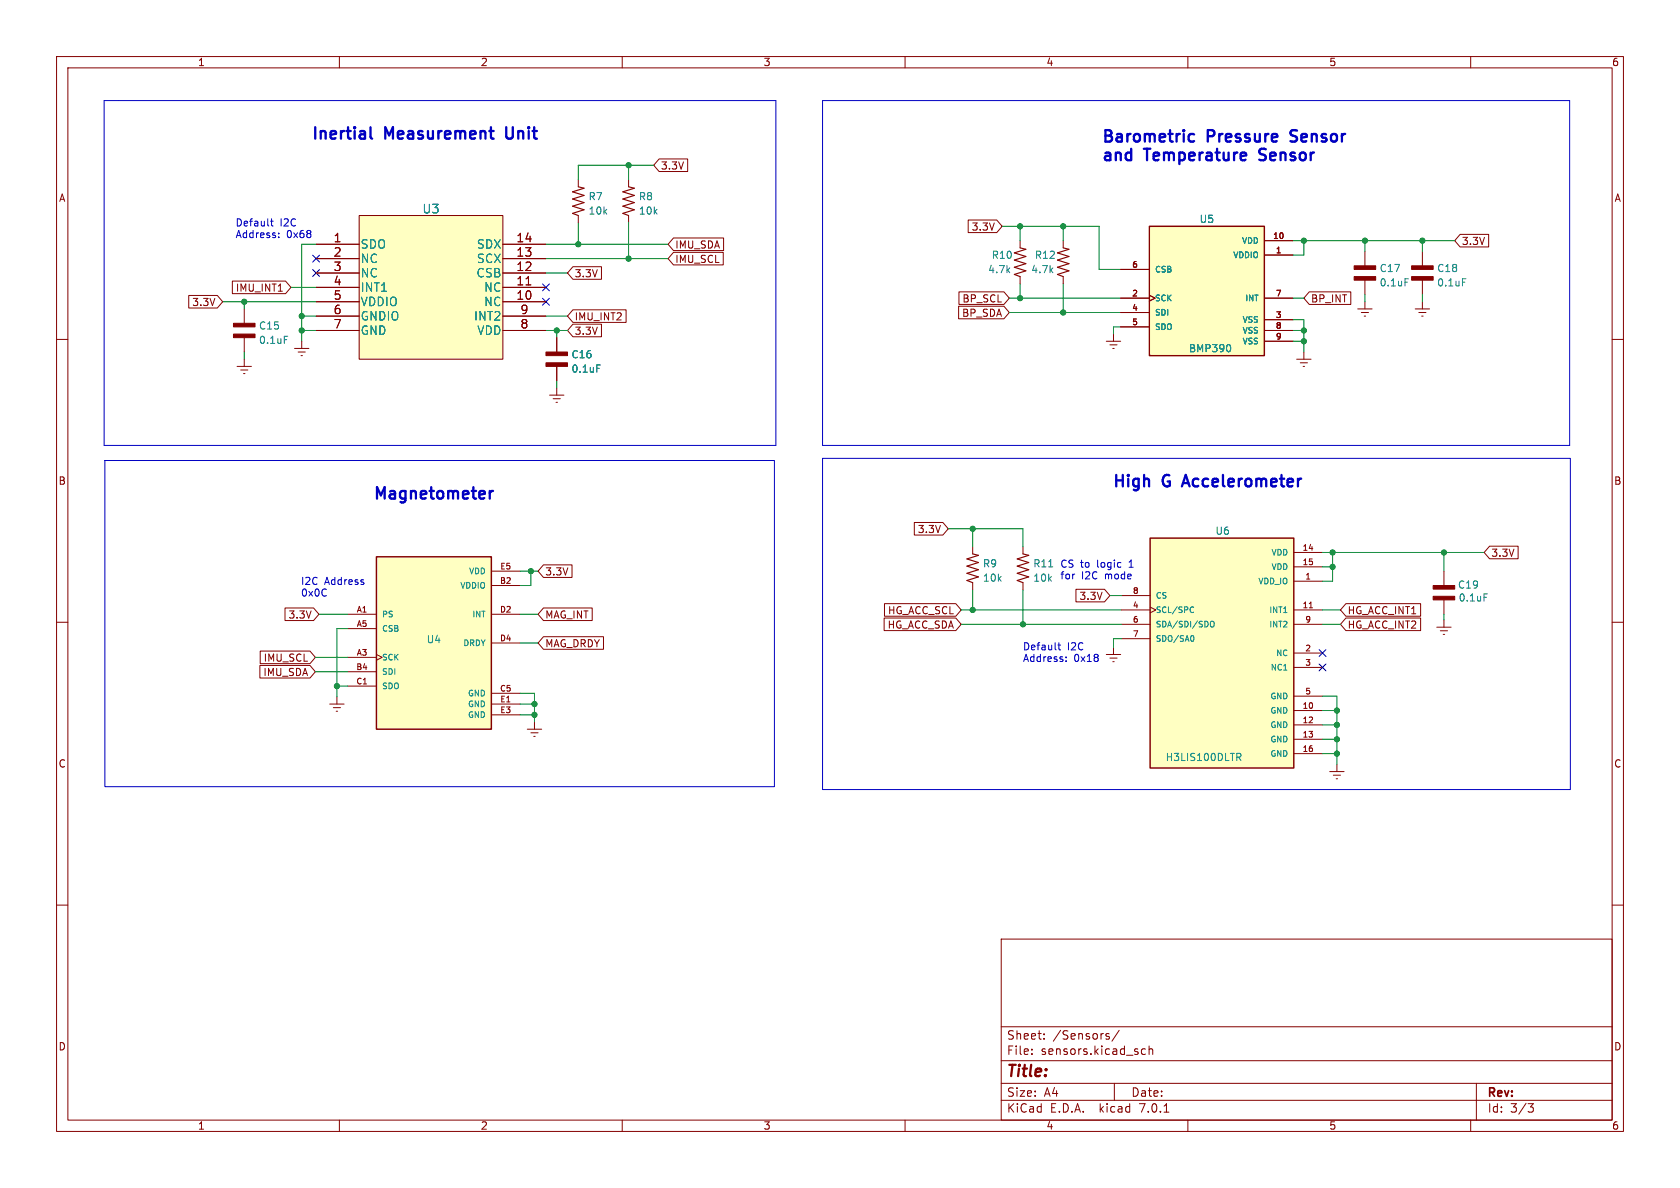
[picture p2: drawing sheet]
<svg xmlns="http://www.w3.org/2000/svg" width="297mm" height="210mm" viewBox="0 0 297 210" stroke-linecap="round" stroke-linejoin="round" font-family="sans-serif">
<g fill="none" stroke="#840000" stroke-width=".18">
<path d="M10 10h277v190h-277zM12 12h273v186h-273zM60 10v2M110 10v2M160 10v2M210 10v2M260 10v2M63.5 38.1h25.4v25.4h-25.4zM102.2 31.8v1.2M102.2 38.1v1.3M111.1 31.8v1.2M111.1 38.1v1.3"/>
<path d="M116.5 28.1h5.1v2.2h-5.1l-.9-1.1zM171.2 38.9h5l1 1.1-1 1.1h-5zM10 60h2M33.4 52.2h5l1 1.1-1 1.2h-5zM41.1 49.7h9.4l.9 1.1-.9 1.1h-9.4zM43.2 54.6v2.6M43.2 59.7v2.5M49.2 51.5h.7M55.9 58.4h7.6M55.9 55.9h7.6M55.9 43.2h7.6M55.9 53.3h7.6"/>
<path d="M55.9 50.8h7.6M55.9 48.3h7.6M55.9 45.7h7.6M88.9 58.4h7.6M88.9 55.9h7.6M88.9 43.2h7.6M88.9 53.3h7.6M88.9 50.8h7.6M88.9 48.3h7.6M88.9 45.7h7.6M98.4 59.7v2.5M101.3 57.3h5v2.2h-5l-1-1.1z"/>
<path d="M101.3 47.1h5v2.3h-5l-1-1.1zM101.3 54.8h9.4v2.2h-9.4l-1-1.1zM119.1 44.6h8.8v2.2h-8.8l-1-1.1zM119.1 42.1h8.8v2.2h-8.8l-1-1.1zM169.5 54.1h8l.9 1.1-.9 1.2h-8zM169.5 51.6h8l.9 1.1-.9 1.1h-8zM180.3 42.5v1.3M180.3 48.9v1.3M188 42.5v1.3M188 48.9v1.3M196.8 59.1v1.2M198.1 52.7h5.1"/>
<path d="M198.1 55.2h5.1M198.1 57.8h5.1M198.1 47.6h5.1M203.2 52.2l1 .5-1 .5M223.5 45.1h5.1M223.5 42.5h5.1M223.5 52.7h5.1M223.5 56.5h5.1M223.5 58.4h5.1M231.5 51.6h7.3v2.2h-7.3l-1-1.1zM240 54.6h2.6M240.7 55.2h1.2"/>
<path d="M241.2 55.9h.2M241.3 44.5v2.5M241.3 49.5v2.6M241.3 53.3v1.3M250.2 54.6h2.5M250.8 55.2h1.3M251.3 55.9h.3M251.5 44.5v2.5M251.5 49.5v2.6M251.5 53.3v1.3M258.1 41.4h5.1v2.3h-5.1l-.9-1.2zM285 60h2"/>
<path d="M41.9 64.8h2.5M42.5 65.4h1.3M43.1 66h.2M43.2 63.5v1.3M52.1 61.6h2.5M52.7 62.2h1.3M53.2 62.9h.3M53.3 60.3v1.3M97.2 69.9h2.5M97.8 70.5h1.3M98.3 71.1h.3M98.4 64.8v2.5"/>
<path d="M98.4 68.6v1.3M195.6 60.3h2.5M196.2 61h1.3M196.7 61.6h.3M223.5 60.3h5.1M229.2 63.5h2.6M229.9 64.1h1.2M230.4 64.8h.2M230.5 62.2v1.3M96.1 99.9h5v2.2h-5l-1-1.1zM161.6 92.4h5.1l.9 1.1-.9 1.1h-5.1zM172 96.6v1.3"/>
<path d="M180.8 96.6v1.3M228.7 97.7h5.1M263.3 96.6h5.1v2.2h-5.1l-.9-1.1zM10 110h2M45.9 117.6h8.9l1 1.1-1 1.2h-8.9zM46 115.1h8.8l1 1.1-1 1.1h-8.8zM50.4 107.5h5l1 1.1-1 1.1h-5zM61.5 108.6h5M61.5 116.2h5M61.5 111.1h5M61.5 118.7h5M66.5 115.7l1.1 .5-1.1 .5"/>
<path d="M86.9 108.6h5M86.9 103.5h5M86.9 113.7h5M86.9 101h5M96.1 112.6h10.6v2.2h-10.6l-1-1.1zM96.1 107.5h8.6v2.2h-8.6l-1-1.1zM156.3 109.3h12.7l.9 1.1-.9 1.1h-12.7zM156.4 106.7h12.6l.9 1.1-.9 1.1h-12.6zM172 103v1.3M180.8 103v1.3M190.2 104.2h5.1l.9 1.1-.9 1.1h-5.1zM195.6 115.7h2.5"/>
<path d="M196.2 116.3h1.3M196.7 117h.3M196.8 114.4v1.3M198.2 107.8h5.1M198.2 110.4h5.1M198.2 112.9h5.1M198.2 105.3h5.1M203.3 107.3l1 .5-1 .5M228.7 102.7h5.1M228.7 107.8h5.1M228.7 110.4h5.1M228.7 100.2h5.1"/>
<path d="M228.7 115.4h5.1M228.7 118h5.1M231.5 107.4h.5M237.9 106.7h13.2v2.2h-13.2l-.9-1.1zM237.9 109.3h13.2v2.2h-13.2l-.9-1.1zM254 110.9h2.5M254.6 111.5h1.3M255.1 112.1h.3M255.3 101v2.5M255.3 106v2.6M255.3 109.6v1.3M285 110h2"/>
<path d="M58.3 124.5h2.5M58.9 125.1h1.3M59.4 125.7h.3M59.6 123.2v1.3M61.5 121.3h5M86.9 124.5h5M86.9 122.6h5M86.9 126.4h5M93.2 128.9h2.6M93.9 129.5h1.2M94.4 130.2h.2M94.5 127.6v1.3"/>
<path d="M228.7 123.1h5.1M228.7 125.6h5.1M228.7 128.1h5.1M228.7 130.7h5.1M228.7 133.2h5.1M235.1 136.4h2.5M235.7 137h1.3M236.2 137.7h.3M236.3 135.1v1.3M10 160h2M285 160h2M177 166h108v32h-108z"/>
<path d="M60 198v2M110 198v2M160 198v2M177 194.5h108M177 191.5h108M177 187.5h108M177 181.5h108M182.4 186.3v.1M182.4 185.5v.1M184.6 183.6v.1M184.6 182.8v.1M195.7 183.2l.4 .1v.2l-.2 .2h-.3"/>
<path d="M195.7 182.7l.4 .1M197 191.5v3M197.9 182.1l-1.3 2M201.8 186.1l.3 .3 .4-.1M202.5 185.5l-.4-.1-.3 .3M203.1 185.5l.3-.1 .3 .1 .1 .9M203.1 184.9v1.5M205.8 196.6h.8M210 198v2M260 198v2M261 191.5v6.5M270.1 195.1h1l-.5 .6 .4 .1 .1 .5-.3 .3h-.4"/>
</g>
<g fill="#840000" stroke="#840000" stroke-width=".18">
<path d="M239.4 48.9h3.8v.6h-3.8z"/>
<path d="M239.4 47h3.8v.6h-3.8z"/>
<path d="M249.6 48.9h3.8v.6h-3.8z"/>
<path d="M249.6 47h3.8v.6h-3.8z"/>
<path d="M253.4 105.4h3.8v.6h-3.8z"/>
<path d="M253.4 103.5h3.8v.6h-3.8z"/>
<path d="M41.3 59.1h3.8v.6h-3.8z"/>
<path d="M41.3 57.2h3.8v.6h-3.8z"/>
<path d="M96.5 64.1h3.8v.7h-3.8z"/>
<path d="M96.5 62.2h3.8v.7h-3.8z"/>
</g>
<path d="M50.3 59.4h.6M248.4 49.3h.6M258.5 49.3h.7M105.5 64.5h.6M217.4 61l.2 .4-.2 .7M210.8 107.3l.2 .1M210.8 112.4a.64 .64 0 0 1 0 1M211 108.2l-.2 .1M214 110l.2-.2a.34 .34 0 0 1 .4 .4v.3a.34 .34 0 0 1-.3 .3 .34 .34 0 0 1-.3-.3zM262.4 105h.6M218.7 133.2h.4l.3 .2-.1 .4h-.6M219 133.8l.4 .6" fill="none" stroke="#008484" stroke-width=".18"/>
<g fill="#ffffc2" stroke="#ffffc2" stroke-width=".18">
<path d="M203.3 95.1h25.4v40.7h-25.4z"/>
<path d="M203.2 40h20.3v22.9h-20.3z"/>
<path d="M66.5 98.4h20.4v30.5h-20.4z"/>
<path d="M63.5 38.1h25.4v25.4h-25.4z"/>
</g>
<path d="M203.2 40h20.3v22.9h-20.3zM66.5 98.4h20.4v30.5h-20.4zM203.3 95.1h25.4v40.7h-25.4z" fill="none" stroke="#840000" stroke-width=".25"/>
<path d="M102.2 33l1.1 .3-2.1 .6 2.1 .6-2.1 .7 2.1 .6-2.1 .6 2.1 .7-2.1 .6 1 .4M111.1 33l1 .3-2 .6 2 .6-2 .7 2 .6-2 .6 2 .7-2 .6 1 .4M180.3 43.8l1.1 .3-2.1 .6 2.1 .6-2.1 .7 2.1 .6-2.1 .6 2.1 .7-2.1 .6 1 .4M188 43.8l1 .3-2.1 .6 2.1 .6-2.1 .7 2.1 .6-2.1 .6 2.1 .7-2.1 .6 1.1 .4M172 97.9l1 .3-2.1 .6 2.1 .6-2.1 .7 2.1 .6-2.1 .6 2.1 .7-2.1 .6 1.1 .4M180.8 97.9l1.1 .3-2.1 .6 2.1 .6-2.1 .7 2.1 .6-2.1 .6 2.1 .7-2.1 .6 1 .4" fill="none" stroke="#840000" stroke-width=".2"/>
<path d="M65.5 22.5v1.7l.3 .3M210.5 23.7l.6 .1M211.1 24.9l-.6 .1M86.6 86.8v1.3M87.2 86.8a.52 .52 0 0 0-.6 .4M209.6 84l-.7 2" fill="none" stroke="#0000c2" stroke-width=".41"/>
<path d="M18.4 17.8h118.8v60.9h-118.8zM145.4 17.8h132.1v60.9h-132.1zM47.8 39.1h.5M48 38.7v1.1l.3 .2M49.3 41.9v.1M49.3 41.2v.1M18.5 81.4h118.4v57.7h-118.4zM145.4 81h132.2v58.6h-132.2zM187 114h.5M187.2 113.6v1.1l.3 .2M188.5 116.8v.1M188.5 116.2v.1" fill="none" stroke="#0000c2" stroke-width=".18"/>
<g fill="none" stroke="#008400" stroke-width=".18">
<path d="M102.2 39.4v3.8M111.1 29.2v2.6M111.1 39.4v6.3M115.6 29.2h-13.4v2.6M39.4 53.3h16.5M43.2 53.3v1.3M51.4 50.8h4.5M53.3 58.4h2.6M53.3 55.9h2.6M55.9 43.2h-2.6v17.1M96.5 58.4h3.8M96.5 48.3h3.8"/>
<path d="M96.5 55.9h3.8M96.5 43.2h21.6M96.5 45.7h21.6M98.4 58.4v1.3M177.2 40h17.1v7.6h3.8M178.4 52.7h19.7M178.4 55.2h19.7M180.3 40v2.5M180.3 50.2v2.5M188 40v2.5M188 50.2v5M198.1 57.8h-1.3v1.3"/>
<path d="M228.6 56.5h1.9v5.7M228.6 42.5h28.6M228.6 52.7h1.9M228.6 58.4h1.9M230.5 42.5v2.6h-1.9M241.3 42.5v2M241.3 52.1v1.2M251.5 42.5v2M251.5 52.1v1.2M43.2 62.2v1.3M98.4 67.3v1.3M228.6 60.3h1.9"/>
<path d="M167.6 93.5h13.2v3.1M172 93.5v3.1M233.8 97.7h28.6M235.6 97.7v5h-1.8M255.3 97.7v3.3M55.8 116.2h5.7M55.8 118.7h5.7M56.4 108.6h5.1M61.5 111.1h-1.9v12.1M91.9 108.6h3.2M91.9 101h3.2M91.9 113.7h3.2"/>
<path d="M93.9 101v2.5h-2M169.9 107.8h28.3M169.9 110.4h28.3M172 104.3v3.5M180.8 104.3v6.1M196.2 105.3h2M198.2 112.9h-1.4v1.5M233.8 107.8h3.2M233.8 110.4h3.2M233.8 100.2h1.8M255.3 108.6v1M59.6 121.3h1.9"/>
<path d="M91.9 122.6h2.6v5M91.9 126.4h2.6M91.9 124.5h2.6M233.8 123.1h2.5v12M233.8 128.1h2.5M233.8 125.6h2.5M233.8 130.7h2.5M233.8 133.2h2.5"/>
</g>
<path d="M55.3 45.1l1.2 1.2M55.3 47.7l1.2 1.2M56.5 45.1l-1.2 1.2M56.5 47.7l-1.2 1.2M95.9 52.7l1.2 1.2M95.9 50.2l1.2 1.2M97.1 52.7l-1.2 1.2M97.1 50.2l-1.2 1.2M233.2 117.4l1.2 1.2M233.2 114.8l1.2 1.3M234.4 117.4l-1.2 1.2M234.4 114.8l-1.2 1.3" fill="none" stroke="#000084" stroke-width=".18"/>
<g fill="#008400" stroke="#008400" stroke-width=".18">
<circle cx="111.1" cy="29.2" r=".46"/>
<circle cx="180.3" cy="40" r=".46"/>
<circle cx="98.4" cy="58.4" r=".46"/>
<circle cx="102.2" cy="43.2" r=".46"/>
<circle cx="111.1" cy="45.7" r=".46"/>
<circle cx="236.3" cy="133.2" r=".46"/>
<circle cx="236.3" cy="130.7" r=".46"/>
<circle cx="236.3" cy="125.6" r=".46"/>
<circle cx="236.3" cy="128.1" r=".46"/>
<circle cx="235.6" cy="97.7" r=".46"/>
<circle cx="255.3" cy="97.7" r=".46"/>
<circle cx="235.6" cy="100.2" r=".46"/>
<circle cx="188" cy="55.2" r=".46"/>
<circle cx="188" cy="40" r=".46"/>
<circle cx="43.2" cy="53.3" r=".46"/>
<circle cx="53.3" cy="58.4" r=".46"/>
<circle cx="53.3" cy="55.9" r=".46"/>
<circle cx="94.5" cy="126.4" r=".46"/>
<circle cx="94.5" cy="124.5" r=".46"/>
<circle cx="59.6" cy="121.3" r=".46"/>
<circle cx="230.5" cy="60.3" r=".46"/>
<circle cx="230.5" cy="58.4" r=".46"/>
<circle cx="230.5" cy="42.5" r=".46"/>
<circle cx="241.3" cy="42.5" r=".46"/>
<circle cx="251.5" cy="42.5" r=".46"/>
<circle cx="93.9" cy="101" r=".46"/>
<circle cx="180.3" cy="52.7" r=".46"/>
<circle cx="172" cy="93.5" r=".46"/>
<circle cx="180.8" cy="110.4" r=".46"/>
<circle cx="172" cy="107.8" r=".46"/>
</g>
<g font-size="2.8" fill="#0000c2">
<text x="55.2" y="24.8">Inertial</text>
<text x="68.2" y="24.8">Measurement</text>
<text x="90.2" y="24.8">Unit</text>
<text x="194.9" y="25.3">Barometric</text>
<text x="194.9" y="28.6">and</text>
<text x="202.6" y="28.6">Temperature</text>
<text x="213.6" y="25.3">Pressure</text>
<text x="223.5" y="28.6">Sensor</text>
<text x="229" y="25.3">Sensor</text>
<text x="66.2" y="88.4">Magnetometer</text>
<text x="196.8" y="86.2">High</text>
<text x="205.8" y="86.2">G</text>
<text x="210" y="86.2">Accelerometer</text>
</g>
<text font-size="2.8" fill="#840000" x="178" y="190.8">Title:</text>
<g font-size="2.1" fill="#008484">
<text x="74.6" y="37.9">U3</text>
<text x="63.8" y="44.1">SDO</text>
<text x="63.8" y="46.7">NC</text>
<text x="84.2" y="46.7">SCX</text>
<text x="84.2" y="44.1">SDX</text>
<text x="63.8" y="49.2">NC</text>
<text x="63.8" y="51.7">INT1</text>
<text x="84.1" y="49.2">CSB</text>
<text x="85.5" y="51.7">NC</text>
<text x="63.8" y="54.3">VDDIO</text>
<text x="63.8" y="56.8">GNDIO</text>
<text x="63.8" y="59.4">GND</text>
<text x="83.7" y="56.8">INT2</text>
<text x="84.3" y="59.4">VDD</text>
<text x="85.5" y="54.3">NC</text>
</g>
<g font-size="2.1" fill="#840000">
<text x="58.9" y="42.9">1</text>
<text x="58.9" y="45.5">2</text>
<text x="91.2" y="45.5">13</text>
<text x="91.2" y="42.9">14</text>
<text x="58.9" y="48">3</text>
<text x="58.9" y="50.5">4</text>
<text x="58.9" y="53.1">5</text>
<text x="91.2" y="53.1">10</text>
<text x="91.2" y="50.5">11</text>
<text x="91.2" y="48">12</text>
<text x="58.9" y="55.6">6</text>
<text x="58.9" y="58.2">7</text>
<text x="92" y="58.2">8</text>
<text x="92" y="55.6">9</text>
<text x="178" y="183.9">Sheet:</text>
<text x="186.2" y="183.9">/Sensors/</text>
<text x="178" y="186.6">File:</text>
<text x="184" y="186.6">sensors.kicad_sch</text>
<text x="178" y="196.8">KiCad</text>
<text x="178" y="194">Size:</text>
<text x="184.6" y="194">A4</text>
<text x="185.7" y="196.8">E.D.A.</text>
<text x="194.4" y="196.8">kicad</text>
<text x="200" y="194">Date:</text>
<text x="201.5" y="196.8">7.0.1</text>
<text x="263" y="194.2">Rev:</text>
<text x="263" y="196.8">Id:</text>
<text x="267" y="196.8">3/3</text>
</g>
<g font-size="1.8" fill="#840000">
<text x="35" y="11.8">1</text>
<text x="85" y="11.8">2</text>
<text x="135" y="11.8">3</text>
<text x="185" y="11.8">4</text>
<text x="235" y="11.8">5</text>
<text x="285" y="11.8">6</text>
<text x="10.4" y="35.8">A</text>
<text x="116.8" y="30.1">3.3V</text>
<text x="285.4" y="35.8">A</text>
<text x="171.7" y="40.9">3.3V</text>
<text x="119.4" y="46.6">IMU_SCL</text>
<text x="119.4" y="44.1">IMU_SDA</text>
<text x="258.4" y="43.5">3.3V</text>
<text x="41.6" y="51.7">IMU_INT1</text>
<text x="101.6" y="49.2">3.3V</text>
<text x="170" y="53.6">BP_SCL</text>
<text x="231.8" y="53.6">BP_INT</text>
<text x="33.9" y="54.3">3.3V</text>
<text x="101.6" y="59.3">3.3V</text>
<text x="101.6" y="56.8">IMU_INT2</text>
<text x="170" y="56.2">BP_SDA</text>
<text x="10.3" y="85.8">B</text>
<text x="285.3" y="85.8">B</text>
<text x="162.1" y="94.4">3.3V</text>
<text x="96.4" y="101.9">3.3V</text>
<text x="263.7" y="98.6">3.3V</text>
<text x="190.7" y="106.2">3.3V</text>
<text x="50.9" y="109.5">3.3V</text>
<text x="96.4" y="109.5">MAG_INT</text>
<text x="156.8" y="111.3">HG_ACC_SDA</text>
<text x="156.9" y="108.7">HG_ACC_SCL</text>
<text x="238.3" y="108.7">HG_ACC_INT1</text>
<text x="238.3" y="111.3">HG_ACC_INT2</text>
<text x="46.4" y="119.7">IMU_SDA</text>
<text x="46.5" y="117.1">IMU_SCL</text>
<text x="96.4" y="114.6">MAG_DRDY</text>
<text x="10.3" y="135.8">C</text>
<text x="285.3" y="135.8">C</text>
<text x="10.3" y="185.8">D</text>
<text x="285.3" y="185.8">D</text>
<text x="35" y="199.8">1</text>
<text x="85" y="199.8">2</text>
<text x="135" y="199.8">3</text>
<text x="185" y="199.8">4</text>
<text x="235" y="199.8">5</text>
<text x="285" y="199.8">6</text>
</g>
<g font-size="1.8" fill="#008484">
<text x="104" y="35.6">R7</text>
<text x="112.9" y="35.6">R8</text>
<text x="104" y="38.1">10k</text>
<text x="112.9" y="38.1">10k</text>
<text x="212" y="39.6">U5</text>
<text x="175.3" y="45.9">R10</text>
<text x="182.9" y="45.9">R12</text>
<text x="174.6" y="48.5">4.7k</text>
<text x="182.3" y="48.5">4.7k</text>
<text x="243.8" y="48.3">C17</text>
<text x="243.8" y="50.8">0.1uF</text>
<text x="254" y="48.3">C18</text>
<text x="254" y="50.8">0.1uF</text>
<text x="45.7" y="58.4">C15</text>
<text x="45.7" y="60.9">0.1uF</text>
<text x="101" y="63.5">C16</text>
<text x="210.1" y="62.4">BMP390</text>
<text x="101" y="66">0.1uF</text>
<text x="214.8" y="94.7">U6</text>
<text x="173.7" y="100.4">R9</text>
<text x="182.6" y="100.4">R11</text>
<text x="173.7" y="103">10k</text>
<text x="182.6" y="103">10k</text>
<text x="257.7" y="104.2">C19</text>
<text x="257.8" y="106.5">0.1uF</text>
<text x="75.4" y="113.9">U4</text>
<text x="206" y="134.7">H3LIS100DLTR</text>
</g>
<g font-size="1.8" fill="#0000c2">
<text x="41.7" y="40.1">Default</text>
<text x="49.5" y="40.1">I2C</text>
<text x="41.7" y="42.2">Address:</text>
<text x="50.7" y="42.2">0x68</text>
<text x="187.5" y="100.4">CS to</text>
<text x="194" y="100.4">logic</text>
<text x="199.7" y="100.4">1</text>
<text x="53.2" y="103.5">I2C</text>
<text x="53.2" y="105.5">0x0C</text>
<text x="57.4" y="103.5">Address</text>
<text x="187.5" y="102.5">for</text>
<text x="191.2" y="102.5">I2C</text>
<text x="195.4" y="102.5">mode</text>
<text x="180.8" y="115">Default</text>
<text x="180.8" y="117.1">Address:</text>
<text x="188.7" y="115">I2C</text>
<text x="189.9" y="117.1">0x18</text>
</g>
<g font-size="1.4" fill="#840000">
<text x="200.1" y="47.4">6</text>
<text x="225" y="42.3">10</text>
<text x="225.5" y="44.8">1</text>
<text x="200.1" y="52.5">2</text>
<text x="225.5" y="52.5">7</text>
<text x="200.1" y="55">4</text>
<text x="200.1" y="57.5">5</text>
<text x="225.5" y="56.3">3</text>
<text x="225.5" y="58.2">8</text>
<text x="225.5" y="60.1">9</text>
<text x="88.4" y="100.7">E5</text>
<text x="230.2" y="97.4">14</text>
<text x="230.2" y="99.9">15</text>
<text x="88.3" y="103.3">B2</text>
<text x="200.2" y="107.6">4</text>
<text x="200.2" y="105">8</text>
<text x="230.2" y="107.6">11</text>
<text x="230.7" y="102.5">1</text>
<text x="63" y="108.3">A1</text>
<text x="63" y="110.9">A5</text>
<text x="88.3" y="108.3">D2</text>
<text x="88.3" y="113.4">D4</text>
<text x="200.2" y="110.1">6</text>
<text x="200.2" y="112.6">7</text>
<text x="230.7" y="110.1">9</text>
<text x="62.9" y="118.5">B4</text>
<text x="63" y="116">A3</text>
<text x="230.7" y="115.2">2</text>
<text x="230.7" y="117.7">3</text>
<text x="62.9" y="121">C1</text>
<text x="88.3" y="122.3">C5</text>
<text x="88.4" y="124.2">E1</text>
<text x="230.2" y="125.3">10</text>
<text x="230.7" y="122.8">5</text>
<text x="88.4" y="126.1">E3</text>
<text x="230.2" y="127.9">12</text>
<text x="230.2" y="130.4">13</text>
<text x="230.2" y="133">16</text>
</g>
<g font-size="1.4" fill="#008484">
<text x="217.9" y="45.8">VDDIO</text>
<text x="219.4" y="43.2">VDD</text>
<text x="204.2" y="53.4">SCK</text>
<text x="204.2" y="48.3">CSB</text>
<text x="220" y="53.4">INT</text>
<text x="204.2" y="55.9">SDI</text>
<text x="204.2" y="58.5">SDO</text>
<text x="219.5" y="57.2">VSS</text>
<text x="219.5" y="59.1">VSS</text>
<text x="219.5" y="61">VSS</text>
<text x="82.8" y="101.7">VDD</text>
<text x="224.6" y="98.4">VDD</text>
<text x="224.6" y="100.9">VDD</text>
<text x="81.2" y="104.2">VDDIO</text>
<text x="204.3" y="106">CS</text>
<text x="222.3" y="103.4">VDD_IO</text>
<text x="67.6" y="109.3">PS</text>
<text x="67.6" y="111.8">CSB</text>
<text x="83.4" y="109.3">INT</text>
<text x="204.3" y="108.5">SCL/SPC</text>
<text x="204.3" y="111.1">SDA/SDI/SDO</text>
<text x="204.3" y="113.6">SDO/SA0</text>
<text x="224.2" y="108.5">INT1</text>
<text x="224.2" y="111.1">INT2</text>
<text x="67.6" y="116.9">SCK</text>
<text x="67.6" y="119.4">SDI</text>
<text x="81.8" y="114.4">DRDY</text>
<text x="224.5" y="118.7">NC1</text>
<text x="225.5" y="116.1">NC</text>
<text x="67.6" y="122">SDO</text>
<text x="82.6" y="123.3">GND</text>
<text x="82.6" y="125.2">GND</text>
<text x="224.4" y="123.8">GND</text>
<text x="82.6" y="127.1">GND</text>
<text x="224.4" y="126.3">GND</text>
<text x="224.4" y="128.8">GND</text>
<text x="224.4" y="131.4">GND</text>
<text x="224.4" y="133.9">GND</text>
</g>
</svg>
